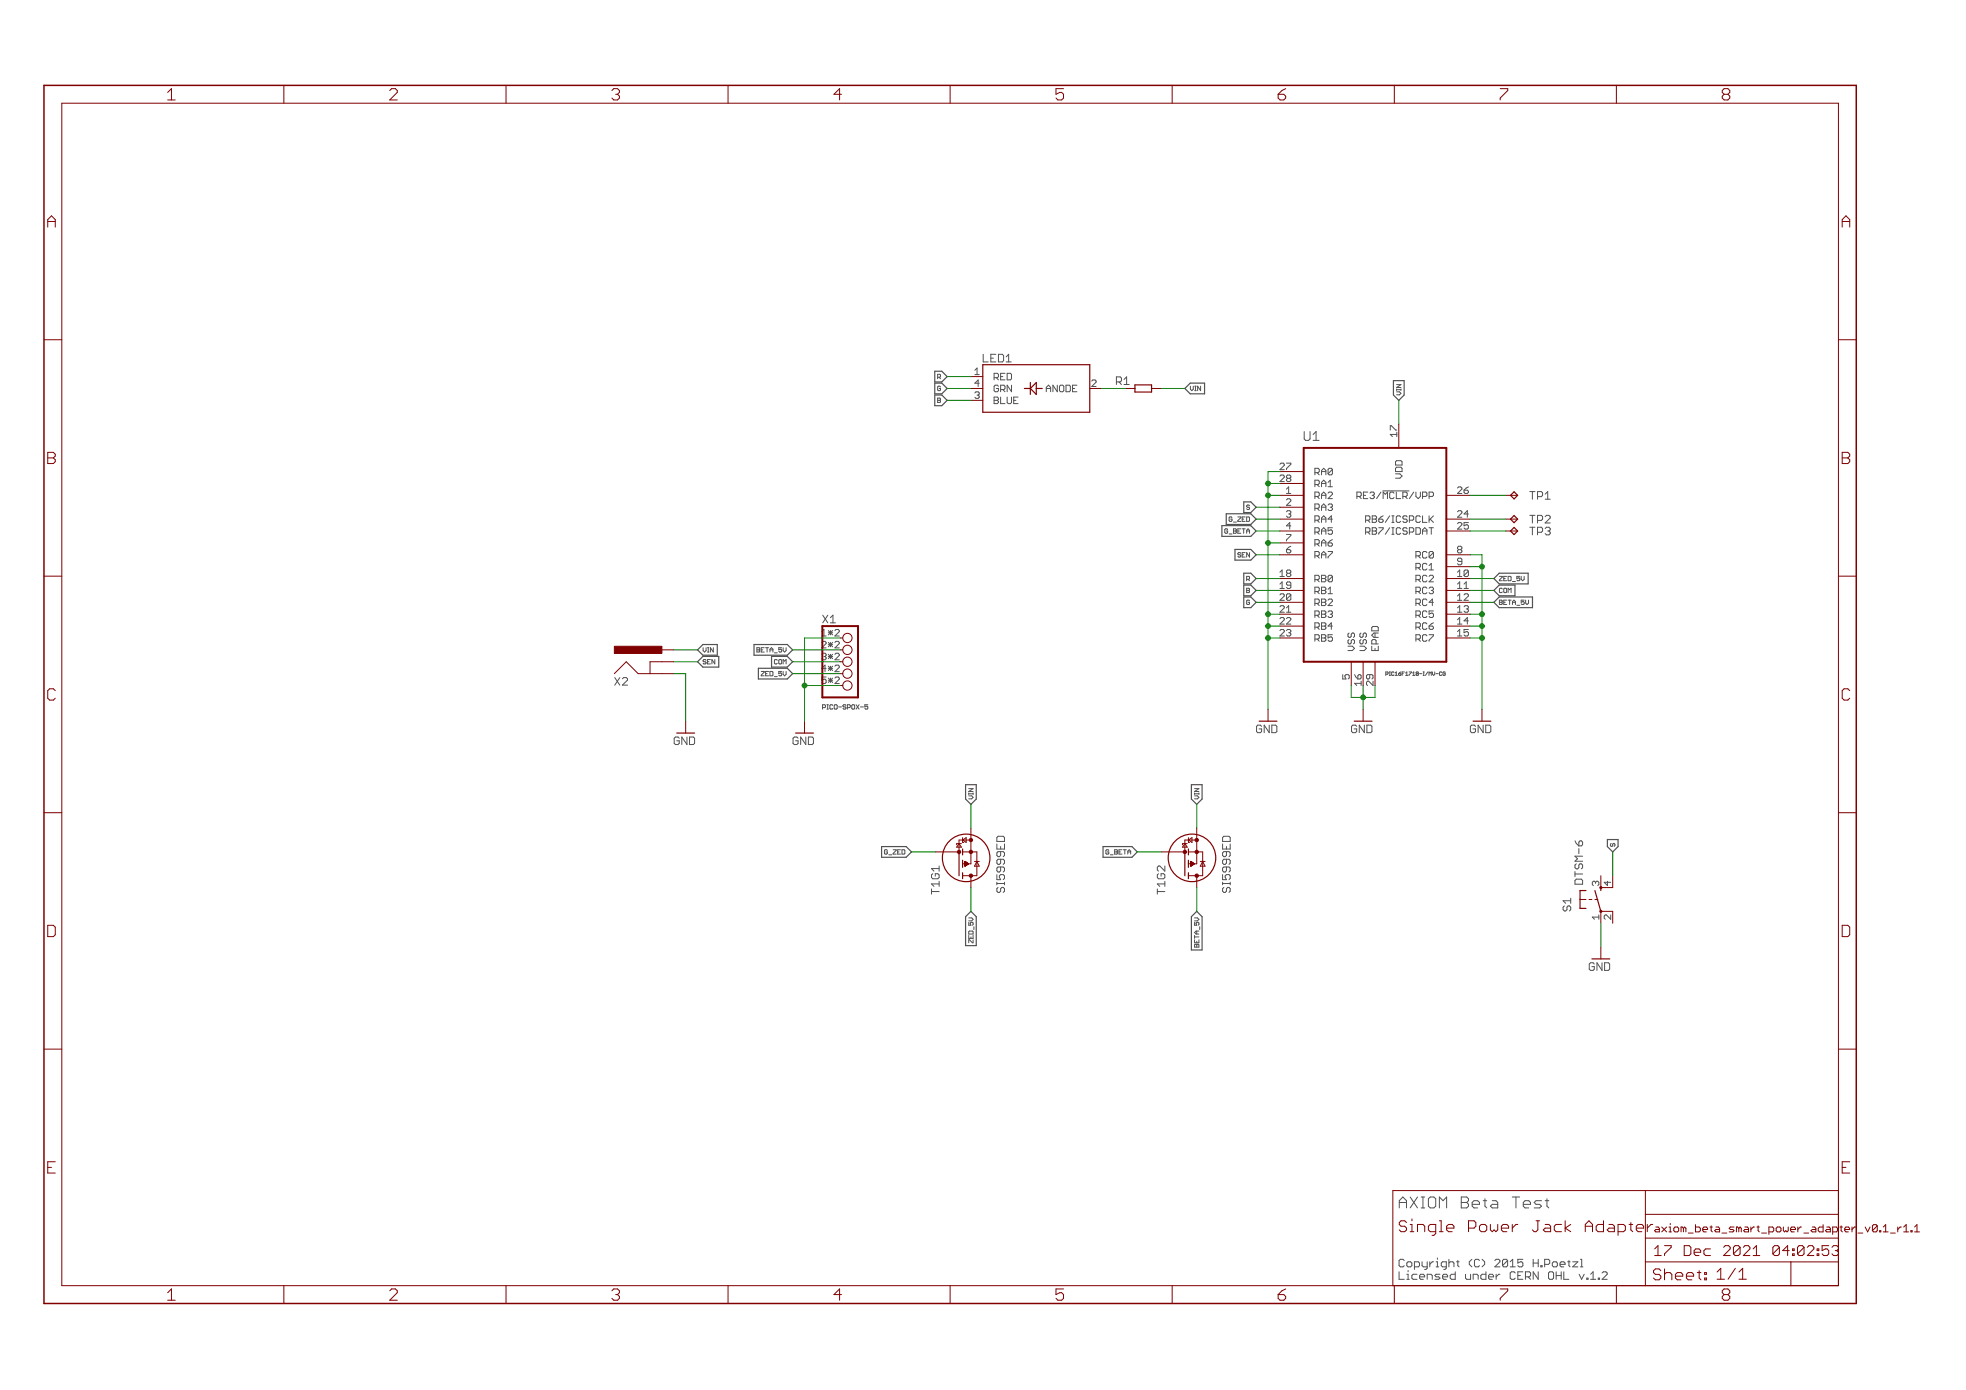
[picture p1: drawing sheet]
<svg xmlns="http://www.w3.org/2000/svg" width="420mm" height="297mm" viewBox="0 0 420 297" stroke-linecap="round" stroke-linejoin="round" font-family="sans-serif">
<g fill="none" stroke="#505050" stroke-width=".21">
<path d="M208.3 79.1l.5-.4v1.4M210.1 75.7v1.6h1.1M200.4 85.6h.5M200.4 80.6h.5l.1-.1-.1-.5h-.5v.9M200.4 85.1h.5l.1 .1-.1 .4 .1 .3-.1 .1h-.5zM200.7 80.6l.3 .3M201 82.7l-.1-.2h-.4l-.1 .2v.6l.1 .2h.4l.1-.2v-.3h-.3M208.3 80.1h1M208.3 84l.3-.3h.4l.3 .3-.3 .4M208.8 84.4h.2M209 84.4l.3 .3-.3 .4h-.4l-.3-.2M209.3 81.9h-1l.7-.7v1.4"/>
<path d="M212.4 80.7h.7l.3-.2v-.5l-.3-.2h-.7v1.4M212.4 84.9h.7l.3 .2-.3 .5 .3 .4-.3 .3h-.7zM212.4 85.6h.7M212.9 80.7l.5 .5M212.9 83h.5M213.4 82.5l-.3-.2h-.4l-.3 .2v1l.3 .2h.4l.3-.2M223.6 83h.9M224.1 82.3l-.5 .5v.9M233.3 81.4l.3-.2h.4l.3 .2v.3l-1 .9h1M239.1 81.6l.6 .6M239.7 80.8l-.3-.3h-.8v1.7M239.7 81.4l-.3 .2h-.8"/>
<path d="M254.4 82.5v.7l.3 .3 .3-.3v-.7M255.3 83.5h.4M255.3 82.5h.4M273.5 99.2l.3-.2h.4l.3 .2v.2l-1 1h1M278.7 92.2v1.6l.3 .3h.7M297.1 91.9v-.9h.2l1 .9M298.5 83.7h.6l.3 .4-.3 .3h-.6M298.5 83.3h.9M298.5 83.1v.3M298.5 82.2h.9l-.9 .6h.9M298.5 92.8h-1.4l.5 .5M299.4 99.8h-.9l-.3 .3v.7h1.4"/>
<path d="M299.4 98.4h-.9l-.3 .3v.7h1.4M299.4 83.1v.3M262.4 113.2l-.2-.2h-.3l-.2 .2v.6l.2 .2h.3l.2-.5h-.4M262.7 114.1h.6M263.3 110.6l-.2-.1h-.3l-.1 .1v.7l.1 .1h.3l.2-.1v-.4h-.3M263.6 111.6h.6M265.2 118.3l-.5-.2-.2 .3 .5 .2 .2 .3-.2 .1-.5-.1M265.5 118.6h.3M266.1 118.1h-.6v.9h.6M267 108.1l-.1-.2h-.3l-.2 .3 .5 .2 .1 .3-.1 .2h-.3l-.2-.2M273.5 101.7l.3-.2h.4l.3 .2v.3l-1 .9h1M274.9 105.5h1"/>
<path d="M274.9 104.5l.5-.4v1.4M274.9 114.2h1v.2l-1 1v.2M274.9 106.8l.3-.2h.4l.3 .2v.3l-1 .9h1M274.9 109.4l.3-.3h.4l.3 .3-.3 .4M274.9 117.5h.7l.3 .4-.3 .3h-.4l-.3-.3zM275.4 109.8h.2M275.6 109.8l.3 .3-.3 .4h-.4l-.3-.2M275.9 112.4h-1l.7-.7v1.4M275.9 116.7l-1 .8M281 106.1h.7l.2-.2v-.5l-.2-.2h-.7v1.4M281 101h.7l.2-.2v-.5l-.2-.2h-.7v1.4M281 103.5h.7l.2-.2v-.5l-.2-.2h-.7v1.4"/>
<path d="M281 108.6h.7l.2-.2v-.5l-.2-.2h-.7v1.4M281 111.2h.7l.2-.3v-.4l-.2-.3h-.7v1.4M281 113.7h.7l.2-.2v-.5l-.2-.2h-.7v1.4M281 116.2h.7l.2-.2v-.5l-.2-.2h-.7v1.4M281 118.8h.7l.2-.2v-.5l-.2-.2h-.7v1.4M281.5 101l.4 .5M281.5 103.5l.4 .5M281.5 106.1l.4 .5M281.5 108.6l.4 .5M281.5 111.2l.4 .4M281.5 113.7l.4 .5M281.5 118.8l.4 .5"/>
<path d="M281.5 116.2l.4 .5M290 106.1h.7l.2-.2v-.5l-.2-.2h-.7v1.4M290.4 106.1l.5 .5M291.4 105.9h.4M291.8 111.2h.7l.3-.3v-.4l-.3-.3h-.7v1.4M291.8 113.7h.7l.3-.2v-.5l-.3-.2h-.7v1.4M292.3 105.2h-.9v1.4h.9M292.3 111.2l.5 .4M292.3 113.7l.5 .5M293.3 110.9h.7M293.3 113.5h.7M294 110.2h-.7v1.4h.7"/>
<path d="M294 112.8h-.7v1.4h.7M295.5 104.9h5.6M298.2 102.2h1M298.2 101.3h1M303.1 118.8l.5 .5M303.6 118.1l-.3-.2h-.7v1.4M303.6 118.6l-.3 .2h-.7M311.5 104.3l.2-.2h.5l.2 .2v.2l-.9 1h.9M311.5 109.4l.2-.3h.5l.2 .3v.2l-.9 .9h.9M311.5 111.9l.2-.2h.5l.2 .2v.2l-.9 1h.9M311.7 117.5l-.2-.3v-.2l.2-.3h.5l.2 .3v.2l-.2 .3M311.7 117.5l-.2 .2 .2 .5h.5l.2-.3-.2-.4"/>
<path d="M311.7 117.5h.5M312.4 119.5l-.2-.2h-.5l-.2 .2 .2 .5h.7M326.9 105.1h1.1M326.9 110.1h1.1M326.9 112.7h1.1M327.5 105.1v1.6M327.5 110.1v1.7M327.5 112.7v1.6M150.3 138.4v.6l.3 .3 .3-.3v-.6M151.2 138.4h.3M151.2 139.3h.3M161.8 138.4h.4l.2 .2-.2 .3 .2 .3-.2 .1h-.4z"/>
<path d="M161.8 138.9h.4M162.7 138.9h.3M163.3 138.4h-.6v.9h.6M175.6 135l.5-.5v1.4M175.6 135.9h1M175.6 137.3l.3-.2h.4l.3 .2v.2l-1 1h1M175.6 139.8l.3-.2h.4l.3 .2-.3 .5M175.8 131.5l1.1 1.6M176.9 131.5l-1.1 1.6M177 134.7l.9 1M177 135.2h.9M177.9 134.7l-.9 1"/>
<path d="M266.4 123.8h.5l.1-.2-.1-.4h-.5v.9M266.4 125.7h.5l.1 .2-.1 .3 .1 .3-.1 .1h-.5zM266.4 126.2h.5M266.7 123.8l.3 .3M267 128.4l-.1-.2-.5 .2v.6l.5 .2 .1-.5h-.3M273.5 134.7l.3-.2h.4l.3 .2v.3l-1 .9h1M273.5 127.1l.3-.2h.4l.3 .2v.3l-1 .9h1M273.5 129.7l.3-.3h.4l.3 .3v.2l-1 .9h1M273.5 132.2l.3-.2h.4l.3 .2v.2l-1 1h1M273.5 123.2h1M273.5 125.8h1M273.5 122.3l.5-.5v1.4"/>
<path d="M273.5 124.8l.5-.4v1.4M281 134h.7l.2-.2v-.5l-.2-.2h-.7v1.4M281 123.9h.7l.2-.3v-.4l-.2-.3h-.7v1.4M281 126.4h.7l.2-.2v-.5l-.2-.2h-.7v1.4M281 128.9h.7l.2-.2v-.5l-.2-.2h-.7v1.4M281 131.5h.7l.2-.2v-.5l-.2-.2h-.7v1.4M281 136.6h.7l.2-.3v-.4l-.2-.3h-.7v1.4M281.5 123.9l.4 .4M281.5 126.4l.4 .5M281.5 128.9l.4 .5M281.5 131.5l.4 .5M281.5 134l.4 .5"/>
<path d="M281.5 136.6l.4 .4M288.1 139h.9M288.1 138.1h.9M288.3 136.7l-.2 .2v.5l.2 .2 .5-.2v-.5l.2-.2M288.3 135.3l-.2 .2v.5l.2 .2 .5-.2v-.5l.2-.2M293.2 139h1.4M293.2 137.6h1.4M293.6 136.2h1M293.6 135.3h1M294.3 133.9h-.9l-.2 .2v.7h1.4M303.1 136.6l.5 .4M303.1 121.3l.5 .5"/>
<path d="M303.1 123.9l.5 .4M303.1 126.4l.5 .5M303.1 128.9l.5 .5M303.1 131.5l.5 .5M303.1 134l.5 .5M303.6 120.6l-.3-.2h-.7v1.4M303.6 123.2l-.3-.3h-.7v1.4M303.6 125.7l-.3-.2h-.7v1.4M303.6 128.2l-.3-.2h-.7v1.4M303.6 130.8l-.3-.2h-.7v1.4M303.6 133.3l-.3-.2h-.7v1.4M303.6 135.9l-.3-.3h-.7v1.4"/>
<path d="M303.6 121.1l-.3 .2h-.7M303.6 123.6l-.3 .3h-.7M303.6 126.2l-.3 .2h-.7M303.6 128.7l-.3 .2h-.7M303.6 131.3l-.3 .2h-.7M303.6 133.8l-.3 .2h-.7M303.6 136.3l-.3 .3h-.7M311.5 135.9h.9M311.5 120.5l.2 .2h.5l.2-.2M311.5 122.3l.5-.5v1.4M311.5 124.8l.5-.4v1.4M311.5 127.4l.5-.5v1.4"/>
<path d="M311.5 129.9l.5-.5v1.4M311.5 132.4l.5-.4v1.4M311.5 135l.5-.5v1.4M311.5 123.2h.9M311.5 125.8h.9M311.5 128.3h.9M311.5 130.8h.9M311.5 133.4h.9M320.4 123.2h.7l-.7 .8v.1h.7M320.4 128.2h.5l.2 .2-.2 .3 .2 .3-.2 .2h-.5zM320.4 128.7h.5M321.1 125.9l-.2-.2-.5 .2v.6l.2 .1 .5-.1"/>
<path d="M321.4 128.7h.3M321.4 123.6h.3M321.8 125.7l-.4 .2v.6l.4 .1M322 128.2h-.6v1h.6M322 123.2h-.6v.9h.6M131.4 144.8l1.1 1.6M132.5 144.8l-1.1 1.6M144.6 158.3h.6M144.9 157.5h-.5l-.3 .3v1.1l.3 .2h.5M150.9 141.1l-.2-.2-.4 .2 .1 .3 .5 .2-.2 .3-.4-.2M151.2 141.4h.3M151.8 140.9h-.6v1h.6"/>
<path d="M162.7 143.5h.6l-.6 .8v.1h.6M163.6 144h.3M164.3 143.5h-.7v.9h.7M166.1 141.1l-.1-.2-.5 .2v.6l.2 .2 .4-.2M170 158.3h.6M170.3 157.5h-.5l-.3 .3v1.1l.3 .2h.5M175.8 151.2h.5l.1-.1v-.4l-.6-.1v.9M176.1 140.3h.2M176.3 140.3l.3 .2-.3 .5h-.4l-.3-.2M176.6 144.7h-1v.7l.5-.3 .5 .3v.4l-.3 .3h-.4l-.3-.3M176.6 142.8h-1l.7-.7v1.4M176.7 150.6h.3"/>
<path d="M176.7 151.5h.3M176.9 150.6v.9M269.1 155.8h.5M269.3 155h-.5l-.3 .2v1.1l.3 .3h.5M287 144.2v.9h.7l-.3-.7 .3-.2h.4M289.4 155.8h.5M289.7 155h-.6l-.3 .2v1.1l.3 .3h.6M290.9 146h-1.4l.5 .5M292.5 145.6l.9 .9M296.2 144.1h.3l.2-.4-.5-.1v.7M296.9 143.6h.3M296.9 144.3h.3"/>
<path d="M297 143.6v.7M297.9 143.7h-.5l.1 .6 .4-.1M298.2 144.3h.4M298.2 143.8l.2-.2v.7M314.8 155.8h.5M315.1 155h-.6l-.3 .2v1.1l.3 .3h.6M207 170.1h.7l.3 .3-.3 .3h-.7M207 169.6h1M207 169.5v.3M207 168.5h1l-1 .6h1M208 169.5v.3M213.3 178.7h1.1l.3 .3v.8h-1.7v-.8z"/>
<path d="M255.3 169.5v.3M255.3 170.1h.6l.3 .3-.3 .3h-.6M255.3 169.6h.9M255.3 168.5h.9l-.9 .6h.9M256.2 169.5v.3M261.3 179l.3-.3h1.1l.2 .3v.8h-1.6zM336.6 179.7l.3 .5 .5 .6M189.7 181.7l-.2-.1-.5 .1v.7l.2 .1 .5-.1v-.3h-.4M189.9 182.7h.7M199.1 190.5h1.6M199.1 190v1.1M199.3 186.7l-.2 .3v.5l.2 .3h1.1l.3-.3v-.5l-.3-.3h-.5v.5"/>
<path d="M200.7 188.9h-1.6l.5 .5M200.7 185.1v1.1M200.7 188.3v1.1M200.7 185.6h-1.6l.5 .6M207 199.1l.2-.1h.6l.2 .1v.5h-1zM207 197.1v.6h.5l-.2-.4 .5-.2 .2 .2-.2 .4M207 196.2h.7l.3 .3-.3 .3h-.7M207 199.9v.6h1v-.6M208.1 198v.6M213 180.4v1h1.7v-1M213 186.9v1.1h.8l-.2-.8 .2-.3h.6l.3 .3v.5l-.3 .3M213 188.5v.6"/>
<path d="M213 188.8h1.7M213.3 189.6l-.3 .3v.5l.3 .3h.3l.2-.3v-.5l.3-.3h.3l.3 .3v.5l-.3 .3M213.8 182v.8l-.2 .3h-.3l-.3-.3v-.5l.3-.3h1.1l.3 .3v.5l-.3 .3M213.8 183.6v.8l-.2 .3h-.3l-.3-.3v-.5l.3-.3h1.1l.3 .3v.5l-.3 .3M213.8 185.3v.8l-.2 .3h-.3l-.3-.3v-.6l.3-.2h1.1l.3 .2v.6l-.3 .3M213.8 180.9v.5M214.7 188.5v.6M237 181.7l-.2-.1-.5 .1v.7l.5 .1 .2-.4h-.4M237.3 182.7h.6M247.3 190.5h1.6M247.3 190v1.1M247.6 186.7l-.3 .3v.5l.3 .3h1.1l.2-.3v-.5l-.2-.3h-.6v.5"/>
<path d="M248.9 188.9h-1.6l.6 .5M248.9 185.1v1.1l-1-1.1h-.3l-.3 .2v.6l.3 .3M248.9 188.3v1.1M255.3 197.1v.6h.5l-.2-.3 .2-.3 .4 .2-.1 .4M255.3 199.9v.6M255.3 196.2h.6l.3 .3-.3 .3h-.6M255.8 199v.6M256.2 199h-.6l-.3 .3 .3 .3h.6M256.4 198v.6M261.3 188.8h1.6M261.3 186.9v1.1h.8l-.3-.5v-.3l.3-.3h.6l.2 .3v.5l-.2 .3M261.3 180.4v1h1.6v-1"/>
<path d="M261.3 188.5v.6M261.6 189.6l-.3 .3v.5l.3 .3h.2l.3-.3v-.5l.3-.3h.3l.2 .3v.5l-.2 .3M262.1 185.3v.8l-.3 .3h-.2l-.3-.3v-.6l.3-.2h1.1l.2 .2v.6l-.2 .3M262.1 183.6v.8l-.3 .3h-.2l-.3-.3v-.5l.3-.3h1.1l.2 .3v.5l-.2 .3M262.1 182v.8l-.3 .3h-.2l-.3-.3v-.5l.3-.3h1.1l.2 .3v.5l-.2 .3M262.1 180.9v.5M262.9 188.5v.6M334.3 193.6l-.2 .3v.5l.2 .3h.3l.3-.3M335.7 192.5h-1.6l.5 .5M336.6 186.2v1.1M336.6 186.8h1.6M336.9 184.6l-.3 .3v.5l.3 .3h.2l.3-.3"/>
<path d="M337.9 187.9h-1l-.3 .3v.8h1.6M338.2 183h-1.6l.5 .5-.5 .5h1.6M340.8 188.3l.2 .3M341 188.6v.2M341.2 188.3l-.2 .3M341.7 196h-1.4l.5 .4M342.8 188.6h1.4M343.3 195.5l.9 .9M344.3 180.2l-.1 .5 .3 .2 .2-.2v-.3l.3-.2 .1 .2v.3l-.1 .2M207.5 200.2v.3M208 200.8v.7l-.8-.7h-.2v.7M255.3 201.9l.1-.1 .4 .1 .3-.1 .1 .1v.5h-.9z"/>
<path d="M255.3 200.8v.7h.9v-.7M255.3 200.2h.9M255.8 201.1v.4M255.8 201.9v.5M340.2 206.6h.5M340.5 205.7h-.6l-.3 .3v1.1l.3 .3h.6M299 257h1.6M299.8 255.8l-.8 .8v1.5M299 271.8v1.6h1.1M299.8 269.1h-.5l-.3 .3v1.1l.3 .2h.5M336.1 269.6h1.1l-1.1 1.1M337.8 269.1h.2v1.6"/>
<path d="M341.6 273.1h.2v.3h-.2zM342.4 272l.3-.2h.5l.3 .2v.3l-1.1 1.1h1.1"/>
</g>
<g fill="none" stroke="#505050" stroke-width=".25">
<path d="M199.8 79.3h1.5l1.1 1.2-1.1 1.1h-1.5zM199.8 81.9h1.5l1.1 1.1-1.1 1.2h-1.5zM199.8 84.4h1.5l1.1 1.2-1.1 1.1h-1.5zM253.2 83l1.2-1.1h3v2.3h-3zM297.8 81.3h2.3v3.1l-1.2 1.2-1.1-1.2zM263.9 117.4h3.4l1.2 1.2-1.2 1.1h-3.4zM265.8 107.3h1.5l1.2 1.1-1.2 1.1h-1.5zM268.5 110.9l-1.2-1.1h-5.2v2.3h5.2M268.5 113.5l-1.2-1.2h-6.2v2.3h6.2M150.2 137.7h3.1v2.3h-3.1l-1.1-1.1zM169.4 138.9l-1.1-1.2h-7.2v2.3h7.2M265.8 127.6h1.5l1.2 1.1-1.2 1.2h-1.5z"/>
<path d="M265.8 122.5h1.5l1.2 1.1-1.2 1.2h-1.5zM265.8 125h1.5l1.2 1.2-1.2 1.1h-1.5zM319.3 128.7l1.1-1.1h7.1v2.3h-7.1zM319.3 123.6l1.1-1.1h6.2v2.3h-6.2zM319.3 126.2l1.1-1.2h3.4v2.3h-3.4zM150.2 140.3h3.4v2.3h-3.4l-1.1-1.2zM164.9 140.3h3.4l1.1 1.1-1.1 1.2h-3.4zM169.4 144l-1.1-1.2h-6.2v2.3h6.2M206.4 167.7h2.2v3.1l-1.1 1.1-1.1-1.1zM254.6 167.7h2.3v3.1l-1.1 1.1-1.2-1.1zM343.5 179.4h2.3v1.5l-1.1 1.2-1.2-1.2zM194.8 182.1l-1.1-1.2h-5.3v2.3h5.3"/>
<path d="M207.5 194.8l1.1 1.1v6.2h-2.2v-6.2zM243.1 182.1l-1.2-1.2h-6.2v2.3h6.2M254.6 195.9l1.2-1.1 1.1 1.1v7.1h-2.3z"/>
</g>
<g fill="none" stroke="#800000" stroke-width=".21">
<path d="M36.6 18.9l-.8 .8M60.7 18.2v3.9M84.5 18.9h-.8l-.4 .4M84.9 19.7l-1.6 1.7h1.6M108.1 18.2v3.9M132 18.9h-.8l-.4 .4M155.6 18.2v3.9M179.4 18.9l-1.2 1.3h1.6M203.1 18.2v3.9M227.3 18.9h-1.6v1.3l.8-.5M250.5 18.2v3.9M274 19.3l-.8 .9"/>
<path d="M298 18.2v3.9M320.6 18.9h1.6M322.2 19.3l-1.6 1.7v.4M345.4 18.2v3.9M369.3 18.9h-.8l-.4 .4v.4l.4 .5M13.2 22.1h379.7v252.6h-379.7zM35.8 21.4h1.6M130.8 21l.4 .4h.8M225.7 21l.4 .4h.8M273.2 20.2v.8l.4 .4h.8M273.2 20.2h1.2M368.5 20.2l-.4 .4v.4l.4 .4h.8"/>
<path d="M368.5 20.2h.8M10.2 47.3h1.6M11 46.1l-.8 .8v1.6M393.7 47.3h1.6M394.5 46.1l-.8 .8v1.6M9.4 72.6h3.8M392.9 72.6h3.8M10.2 97.9h1.2M11.4 96.7h-1.2v2.4h1.2M207.5 80.5h2.5M207.5 83h2.5M207.5 85.6h2.5"/>
<path d="M232.9 83h2.5M246.1 83h2M298.9 90.6v5.1M393.7 97.9h1.2M394.9 96.7h-1.2v2.4h1.2M273.5 105.9h5.1M273.5 100.8h5.1M273.5 103.3h5.1M273.5 108.4h5.1M273.5 110.9h5.1M273.5 113.5h5.1M273.5 118.6h5.1"/>
<path d="M273.5 116h5.1M309.1 105.9h5.1M309.1 110.9h5.1M309.1 113.5h5.1M309.1 118.6h5.1M321.8 105.9h2.5M321.8 110.9h2.5M321.8 113.5h2.5M9.4 123.1h3.8M141.5 138.9h2.5M273.5 123.6h5.1M273.5 126.2h5.1"/>
<path d="M273.5 128.7h5.1M273.5 131.3h5.1M273.5 133.8h5.1M273.5 136.3h5.1M309.1 121.1h5.1M309.1 123.6h5.1M309.1 126.2h5.1M309.1 128.7h5.1M309.1 131.3h5.1M309.1 133.8h5.1M309.1 136.3h5.1M392.9 123.1h3.8"/>
<path d="M10.6 147.2l-.4 .4v1.6l.4 .4M131.3 144l2.5-2.6 2.6 2.6h7.6M144 141.4h-5.1v2.6M146.5 154.1v2.6M171.9 154.1v2.6M271 151.6v2.5M288.8 141.4v5.1M291.3 141.4v5.1M291.3 151.6v2.5M293.9 141.4v5.1M316.7 151.6v2.5M394.1 147.2l-.4 .4v1.6l.4 .4"/>
<path d="M9.4 173.7h3.8M205.7 179v1h.3M205.7 179.5l.8-.5v1zM207.5 177v7.6h-1.8M207.5 179.5h-2.5v2.6h-5.1M254 179v1h.2M254 179.5l.7-.5v1zM255.8 177v7.6h-1.8M255.8 179.5h-2.6v2.6h-5.1M392.9 173.7h3.8M11.4 197.7h-1.2v2.5h1.2M205 180.3l.5 .7h-1.1z"/>
<path d="M205.5 180.3h-1.1v.2M205.7 182.1h3.1v5h-3.1M206.2 184.1h.1M206.2 184.1l.8 .5-.8 .5zM206.2 184.5l.7 .1M206.2 184.5h.7M206.2 184.4h.6M206.2 184.4h.5M206.2 184.3h.4M206.2 184.2h.3M206.2 184.1l.2 .1M206.3 185.1h-.1"/>
<path d="M206.4 185h-.2M206.5 184.9h-.3M206.6 184.8l-.4 .1M206.7 184.8h-.5M206.8 184.7l-.6 .1M206.9 184.7h-.7M206.9 184.6l-.7 .1M207.5 187.1v2.6M208.3 184.1h1M208.8 184.1l.5 1h-1zM253.2 180.3l.5 .7h-1zM253.7 180.3h-1v.2"/>
<path d="M254 182.1h3v5h-3M254.5 184.1h.1M254.5 184.5l.7 .1M254.5 184.5h.6M254.5 184.4h.5M254.5 184.3h.4M254.5 184.3h.3M254.5 184.2h.2M254.5 184.1l.2 .1M254.5 184.1l.7 .5-.7 .5zM254.6 185.1h-.1M254.6 185h-.1"/>
<path d="M254.7 185h-.2M254.8 184.9h-.3M254.9 184.8l-.4 .1M255 184.8h-.5M255 184.7l-.5 .1M255.1 184.7h-.6M255.2 184.6l-.7 .1M255.8 187.1v2.6M256.5 184.1h1M257 184.1l.5 1h-1zM337.7 192.2h1.2M339.6 192.2h.6"/>
<path d="M340.8 192.2h.7M342.1 187.1v2.6h2.6v-2.6M342.1 197.3v-2.5h2.6v2.5M394.9 197.7h-1.2v2.5h1.2M342.1 202.4v2.5M9.4 224.2h3.8M392.9 224.2h3.8M10.2 249.5h.8M11.8 248.3h-1.6v2.4h1.6M351.6 254.4v20.3M351.6 259.5h41.3M392.9 254.4h-95.2v20.3"/>
<path d="M393.7 249.5h.8M395.3 248.3h-1.6v2.4h1.6M35.8 277.9h1.6M36.6 275.4l-.8 .8M60.7 274.7v3.9M84.5 275.4h-.8l-.4 .4M84.9 276.2l-1.6 1.7h1.6M108.1 274.7v3.9M130.8 277.5l.4 .4h.8M132 275.4h-.8l-.4 .4M155.6 274.7v3.9M179.4 275.4l-1.2 1.2h1.6"/>
<path d="M203.1 274.7v3.9M225.7 277.5l.4 .4h.8M227.3 275.4h-1.6v1.2l.8-.4M250.5 274.7v3.9M273.2 276.6v.9l.4 .4h.8M273.2 276.6h1.2M274 275.8l-.8 .8M298 274.7v3.9M299 262.8l.4 .4h.8M300.2 260.9h-.8l-.4 .4v.4l.4 .3h.8M320.6 275.4h1.6M322.2 275.8l-1.6 1.7v.4"/>
<path d="M345.4 274.7v3.9M348.1 261.7h.8M348.5 262.8l.4 .4M349.7 262.4h1.6v-.4l-.4-.3h-.8l-.4 .3v.8l.4 .4h.8M351.6 269.7h41.3M351.6 264.6h41.3M352 261.7v1.5M353.2 261.7h-.4l-.8 .7M353.4 273.1l.4 .4h.8M353.6 266.9l.7-.7v2.1M353.6 268.3h1.4M353.9 262.2h.5l.2 .3"/>
<path d="M354.6 271.2h-.8l-.4 .3v.4l.4 .4h.8M354.6 262.7h-.7l-.3 .3 .3 .2h.7M368.5 276.6l-.4 .5v.4l.4 .4h.8M368.5 276.6h.8M369.3 275.4h-.8l-.4 .4v.4l.4 .4M382.7 269.7v5M391.9 266.2h.7l.3 .4M392.2 267.3h.4M392.6 267.3l.3 .3M392.9 267.9l-.3 .4h-.7M392.9 266.9l-.3 .4M408.4 263h.2v.2h-.2"/>
<path d="M409.2 263.2h1M409.2 262.2l.5-.5v1.5"/>
<circle cx="181.1" cy="136.3" r=".99"/>
<circle cx="181.1" cy="138.9" r=".99"/>
<circle cx="181.1" cy="144" r=".99"/>
<circle cx="181.1" cy="141.4" r=".99"/>
<circle cx="181.1" cy="146.5" r=".99"/>
</g>
<path d="M9.4 18.2h387.3v260.4h-387.3z" fill="none" stroke="#800000" stroke-width=".32"/>
<path d="M278.6 95.7h30.5v45.7h-30.5zM175.7 133.8h7.7v15.2h-7.7z" fill="none" stroke="#800000" stroke-width=".42"/>
<g fill="none" stroke="#800000" stroke-width=".25">
<path d="M210 77.9h22.9v10.2h-22.9zM218.9 83h1.3M220.2 81.7v2.6M221.5 81.7v2.6l-1.3-1.3zM221.5 83h1.2M242.5 82.3h3.6v1.5h-3.6v-.8M322.8 105.9l.8-.8 .7 .8-.7 .7zM322.8 110.9l.8-.7 .7 .7-.7 .8zM322.8 113.5l.8-.8 .7 .8-.7 .7zM144.6 156.7h3.8M170 156.7h3.8M269.1 154.1h3.8"/>
<path d="M289.4 154.1h3.8M314.8 154.1h3.8M205 182.1v5M205.7 181.4v1.3M205.7 183.8v1.6M205.7 186.5v1.3M253.2 182.1v5M254 181.4v1.3M254 183.8v1.6M254 186.5v1.3M337.7 194.1h1.2M338.9 190.3h-1.2v1.9"/>
<path d="M340.8 190.3l1.3 4.5M342.1 189.7v.6M340.2 204.9h3.8"/>
<circle cx="206.5" cy="183.3" r="5.1"/>
<circle cx="254.7" cy="183.3" r="5.1"/>
</g>
<path d="M131.3 138.1h10.2v1.5h-10.2z" fill="#800000" stroke="#800000" stroke-width=".21"/>
<g fill="#800000" stroke="#800000" stroke-width=".21">
<circle cx="207.5" cy="182.1" r=".36"/>
<circle cx="207.5" cy="187.1" r=".36"/>
<circle cx="207.5" cy="179.5" r=".36"/>
<circle cx="205" cy="182.1" r=".36"/>
<circle cx="255.8" cy="182.1" r=".36"/>
<circle cx="255.8" cy="187.1" r=".36"/>
<circle cx="255.8" cy="179.5" r=".36"/>
<circle cx="253.2" cy="182.1" r=".36"/>
</g>
<g fill="none" stroke="#008000" stroke-width=".21">
<path d="M202.4 83h5.1M202.4 80.5h5.1M202.4 85.6h5.1M235.4 83h5.1M248.1 83h5.1M298.9 85.6v5M268.5 118.6h5M268.5 110.9h5M268.5 113.5h5M268.5 108.4h5M271 103.3h2.5M271 105.9h2.5"/>
<path d="M271 116h2.5M273.5 100.8h-2.5v50.8M314.2 105.9h7.6M314.2 118.6h2.5v33M314.2 110.9h7.6M314.2 113.5h7.6M144 138.9h5.1M169.4 138.9h10.2M179.6 136.3h-7.7v17.8M268.5 128.7h5M268.5 123.6h5M268.5 126.2h5"/>
<path d="M271 136.3h2.5M271 131.3h2.5M271 133.8h2.5M314.2 136.3h2.5M314.2 131.3h2.5M314.2 133.8h2.5M314.2 121.1h2.5M314.2 128.7h5.1M314.2 123.6h5.1M314.2 126.2h5.1M144 144h2.5v10.1M144 141.4h5.1"/>
<path d="M169.4 144h10.2M169.4 141.4h10.2M171.9 146.5h7.7M288.8 146.5v2.5h5.1v-2.5M291.3 146.5v5.1M207.5 171.9v5.1M255.8 171.9v5.1M194.8 182.1h5.1M207.5 189.7v5.1M243.1 182.1h5M255.8 189.7v5.1M342.1 197.3v5.1"/>
<path d="M344.7 182.1v5"/>
</g>
<g fill="#008000" stroke="#008000" stroke-width=".21">
<circle cx="171.9" cy="146.5" r=".51"/>
<circle cx="291.3" cy="149" r=".51"/>
<circle cx="271" cy="103.3" r=".51"/>
<circle cx="271" cy="105.9" r=".51"/>
<circle cx="271" cy="116" r=".51"/>
<circle cx="271" cy="131.3" r=".51"/>
<circle cx="271" cy="133.8" r=".51"/>
<circle cx="271" cy="136.3" r=".51"/>
<circle cx="316.7" cy="121.1" r=".51"/>
<circle cx="316.7" cy="131.3" r=".51"/>
<circle cx="316.7" cy="133.8" r=".51"/>
<circle cx="316.7" cy="136.3" r=".51"/>
</g>
<g font-size="3.7" fill="#800000">
<text x="37.4" y="21.4">1</text>
<text x="84.8" y="21.4">2</text>
<text x="132.3" y="21.4">3</text>
<text x="179.8" y="21.4">4</text>
<text x="227.2" y="21.4">5</text>
<text x="274.7" y="21.4">6</text>
<text x="322.1" y="21.4">7</text>
<text x="369.6" y="21.4">8</text>
<text x="11.7" y="48.6">A</text>
<text x="395.2" y="48.6">A</text>
<text x="11.7" y="99.2">B</text>
<text x="395.2" y="99.2">B</text>
<text x="11.6" y="149.7">C</text>
<text x="395.1" y="149.7">C</text>
<text x="11.5" y="200.2">D</text>
<text x="395" y="200.2">D</text>
<text x="37.4" y="277.9">1</text>
<text x="84.8" y="277.9">2</text>
<text x="132.3" y="277.9">3</text>
<text x="179.8" y="277.9">4</text>
<text x="227.2" y="277.9">5</text>
<text x="274.7" y="277.9">6</text>
<text x="322.1" y="277.9">7</text>
<text x="369.6" y="277.9">8</text>
</g>
<text font-size="3.6" fill="#505050" x="300.5" y="258.2">AXIOM Beta Test</text>
<g font-size="3.6" fill="#800000">
<text x="300.5" y="263.3">Single Power Jack Adapte</text>
<text x="346" y="263.3">r</text>
<text x="354.9" y="273.6">Sheet: 1/1</text>
</g>
<g font-size="3.2" fill="#800000">
<text x="355.1" y="268.4">17 Dec 2021</text>
<text x="376.8" y="268.4">04:02:53</text>
</g>
<text font-size="2.9" fill="#505050" x="280.2" y="94.2">U1</text>
<g font-size="2.5" fill="#505050">
<text x="211.6" y="77.4">LED1</text>
<text x="328.5" y="106.8">TP1</text>
<text x="328.5" y="111.8">TP2</text>
<text x="328.5" y="114.4">TP3</text>
<text x="177.4" y="133.2">X1</text>
<text x="132.9" y="146.5">X2</text>
<text x="145.6" y="159.2">GND</text>
<text x="171" y="159.2">GND</text>
<text x="270.1" y="156.7">GND</text>
<text x="290.4" y="156.7">GND</text>
<text x="315.8" y="156.7">GND</text>
<text x="339.9" y="189" transform="rotate(-90 339.9 189)">DTSM-6</text>
<text x="341.2" y="207.4">GND</text>
<text x="300.5" y="270.8">Copyright (C) 2015 H.Poetzl</text>
<text x="300.5" y="273.5">Licensed under CERN OHL v.1.2</text>
</g>
<g font-size="2.5" fill="#800000">
<text x="240.1" y="82.2">R1</text>
<text x="337.4" y="194.7" transform="rotate(-90 337.4 194.7)">S1</text>
</g>
<g font-size="2.3" fill="#800000">
<text x="355.1" y="263.3">axiom_beta_smart_power_adapt</text>
<text x="393.3" y="263.3">er_</text>
<text x="396.9" y="263.3">v0.1_r1.1</text>
</g>
<g font-size="2.1" fill="#505050">
<text x="214" y="81.2">RED</text>
<text x="214" y="83.8">GRN</text>
<text x="224.4" y="83.8">ANODE</text>
<text x="214" y="86.3">BLUE</text>
<text x="300.2" y="93.4" transform="rotate(-90 300.2 93.4)">17</text>
<text x="275.2" y="100.4">27</text>
<text x="282.6" y="101.5">RA0</text>
<text x="275.2" y="103">28</text>
<text x="282.6" y="104.1">RA1</text>
<text x="282.6" y="106.6">RA2</text>
<text x="292.7" y="106.6">RE3/MCLR/VPP</text>
<text x="301.3" y="102.8" transform="rotate(-90 301.3 102.8)">VDD</text>
<text x="313" y="105.5">26</text>
<text x="282.6" y="109.2">RA3</text>
<text x="282.6" y="111.7">RA4</text>
<text x="294.5" y="111.7">RB6/ICSPCLK</text>
<text x="313" y="110.6">24</text>
<text x="313" y="113.1">25</text>
<text x="282.6" y="114.2">RA5</text>
<text x="282.6" y="119.3">RA7</text>
<text x="282.6" y="116.8">RA6</text>
<text x="294.1" y="114.2">RB7/ICSPDAT</text>
<text x="304" y="119.3">RC0</text>
<text x="275.2" y="123.3">18</text>
<text x="275.2" y="125.8">19</text>
<text x="282.6" y="124.4">RB0</text>
<text x="304" y="121.9">RC1</text>
<text x="304" y="124.4">RC2</text>
<text x="313" y="120.7">9</text>
<text x="313" y="123.3">10</text>
<text x="313" y="125.8">11</text>
<text x="275.2" y="128.4">20</text>
<text x="275.2" y="130.9">21</text>
<text x="282.6" y="126.9">RB1</text>
<text x="282.6" y="129.5">RB2</text>
<text x="304" y="126.9">RC3</text>
<text x="304" y="129.5">RC4</text>
<text x="313" y="128.4">12</text>
<text x="313" y="130.9">13</text>
<text x="275.2" y="133.4">22</text>
<text x="275.2" y="136">23</text>
<text x="282.6" y="132">RB3</text>
<text x="282.6" y="134.6">RB4</text>
<text x="282.6" y="137.1">RB5</text>
<text x="304" y="132">RC5</text>
<text x="304" y="134.6">RC6</text>
<text x="304" y="137.1">RC7</text>
<text x="313" y="133.4">14</text>
<text x="313" y="136">15</text>
<text x="177.6" y="141.1">3*2</text>
<text x="291.1" y="139.1" transform="rotate(-90 291.1 139.1)">VSS</text>
<text x="293.7" y="139.1" transform="rotate(-90 293.7 139.1)">VSS</text>
<text x="296.2" y="139.1" transform="rotate(-90 296.2 139.1)">EPAD</text>
<text x="290" y="145.1" transform="rotate(-90 290 145.1)">5</text>
<text x="292.6" y="146.5" transform="rotate(-90 292.6 146.5)">16</text>
<text x="295.1" y="146.5" transform="rotate(-90 295.1 146.5)">29</text>
<text x="345.9" y="196.5" transform="rotate(-90 345.9 196.5)">2</text>
</g>
<g font-size="2.1" fill="#800000">
<text x="177.6" y="136">1*2</text>
<text x="177.6" y="138.5">2*2</text>
<text x="177.6" y="143.6">4*2</text>
<text x="177.6" y="146.1">5*2</text>
<text x="343.4" y="189.3" transform="rotate(-90 343.4 189.3)">3</text>
<text x="343.4" y="196.5" transform="rotate(-90 343.4 196.5)">1</text>
</g>
<g font-size="1.4" fill="#505050">
<text x="256" y="83.5">VIN</text>
<text x="263.4" y="114">G_BETA</text>
<text x="264.1" y="111.5">G_ZED</text>
<text x="266.1" y="119.1">SEN</text>
<text x="322" y="124.1">ZED_5</text>
<text x="322" y="129.2">BETA_5V</text>
<text x="322" y="126.7">CO</text>
<text x="151.8" y="141.9">SE</text>
<text x="151.8" y="139.4">VIN</text>
<text x="163.6" y="139.4">BETA_5V</text>
<text x="166.5" y="141.9">COM</text>
<text x="164.3" y="144.5">ZED_5V</text>
<text x="177.4" y="151.6">PICO-SPOX-5</text>
<text x="190.5" y="182.6">G_ZED</text>
<text x="238" y="182.6">G_BETA</text>
</g>
<text font-size="1.1" fill="#505050" x="298.9" y="144.4">PIC16F1718-I/MV-CG</text>
</svg>
